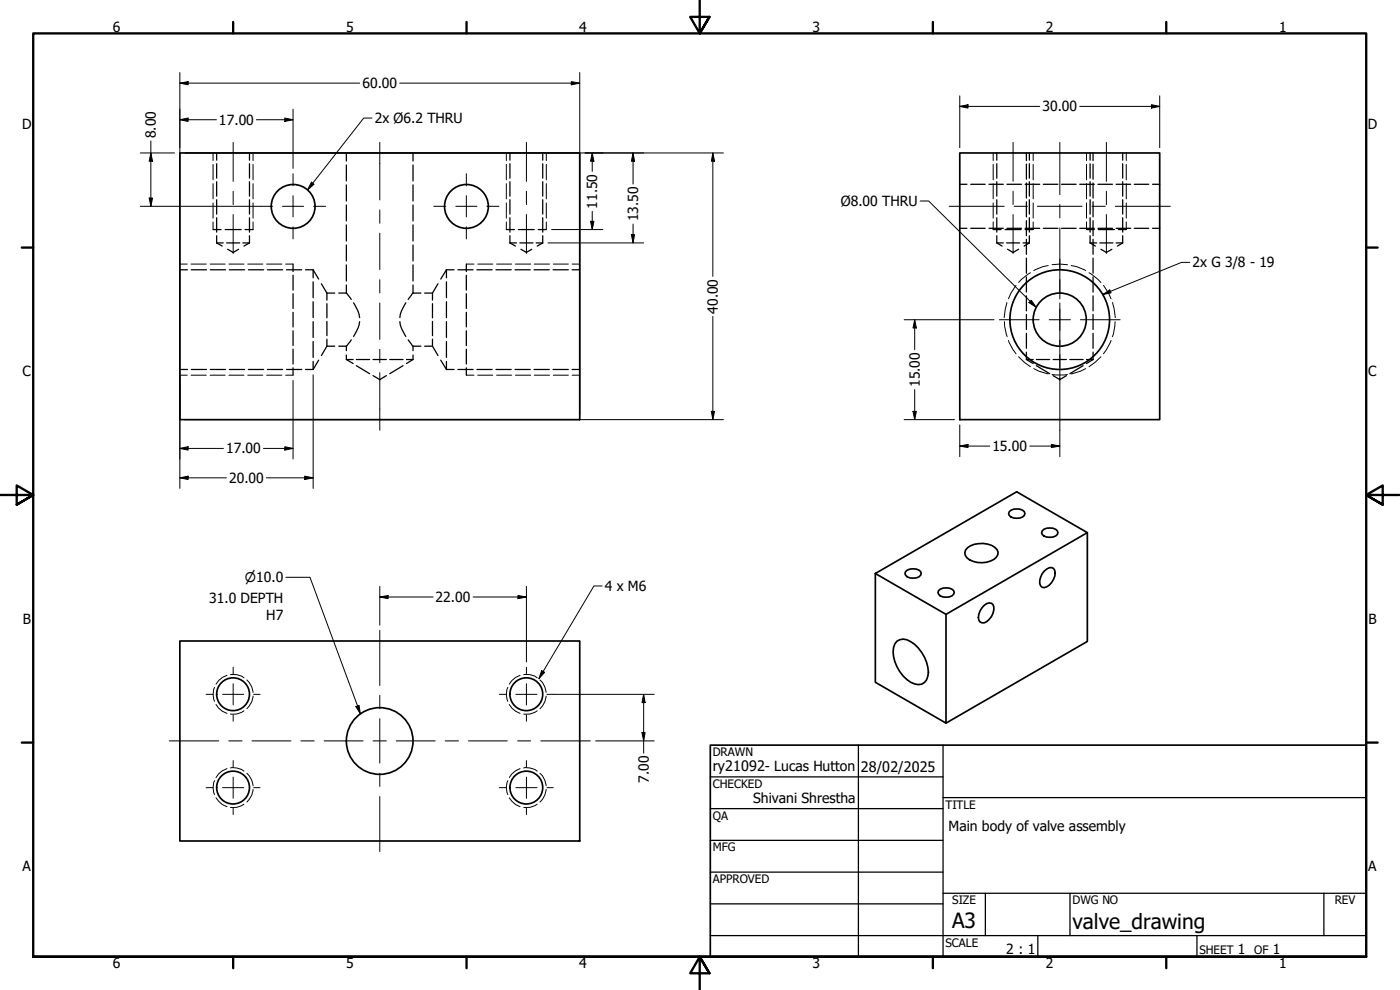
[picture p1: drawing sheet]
<svg xmlns="http://www.w3.org/2000/svg" width="420mm" height="297mm" viewBox="0 0 420 297" stroke-linecap="round" stroke-linejoin="round" font-family="sans-serif">
<!-- layer: Hidden (ANSI) -->
<g fill="none" stroke="#000" stroke-width=".38">
<path d="M65 45.9v2.2M65 49.1v4.4M65 54.5v4.4M65 59.9v4.3M74.9 45.9v2.2M74.9 49.1v4.4M74.9 54.5v4.4M74.9 59.9v4.3M103.9 45.9v2.4M103.9 49.5v4.8M103.9 55.5v4.8M124 45.9v2.4"/>
<path d="M124 49.5v4.8M124 55.5v4.8M153 45.9v2.2M153 49.1v4.4M153 54.5v4.4M153 59.9v4.3M162.9 45.9v2.2M162.9 49.1v4.4M162.9 54.5v4.4M162.9 59.9v4.3M288 55.3h2.2M291.3 55.3h4.4"/>
<path d="M296.8 55.3h4.3M299.1 45.9v2.2M299.1 49.1v4.4M299.1 54.5v4.4M299.1 59.9v4.3M302.2 55.3h4.4M307.7 55.3h4.3M308 45.9v2.3M308 49.3v4.5M308 54.9v4.5M308.9 45.9v2.2M308.9 49.1v4.4"/>
<path d="M308.9 54.5v4.4M308.9 59.9v4.3M313.1 55.3h4.4M318.6 55.3h4.4M324 55.3h4.4M327.2 45.9v2.2M327.2 49.1v4.4M327.2 54.5v4.4M327.2 59.9v4.3M328 45.9v2.3M328 49.3v4.5M328 54.9v4.5"/>
<path d="M329.5 55.3h4.4M335 55.3h4.3M336.9 45.9v2.2M336.9 49.1v4.4M336.9 54.5v4.4M336.9 59.9v4.3M340.4 55.3h4.3M345.9 55.3h2.1M63.9 68.9h2.5M65 72.9h2M65 72.9l1.7 .9M65 65.3v4.3"/>
<path d="M65 70.7v2.2M67.6 68.9h4.8M68 72.9h3.9M68.3 74.8l1.7 .9 1.6-.9M72.9 72.9h2M73.5 68.9h2.4M74.9 72.9l-1.7 .9M74.9 65.3v4.3M74.9 70.7v2.2M87.9 79.2v2.3M103.9 61.5v4.8M103.9 67.5v4.8"/>
<path d="M103.9 73.5v4.8M103.9 79.5v4.8M124 61.5v4.8M124 67.5v4.8M124 73.5v4.8M124 79.5v4.8M140 79.2v2.3M152 68.9h2.4M153 72.9h2M153 72.9l1.7 .9M153 65.3v4.3M153 70.7v2.2"/>
<path d="M155.6 68.9h4.7M156 72.9h4M156.3 74.8l1.7 .9 1.6-.9M160.9 72.9h2M161.5 68.9h2.5M162.9 72.9l-1.7 .9M162.9 65.3v4.3M162.9 70.7v2.2M288 68.5h2.2M291.3 68.5h4.4M296.8 68.5h4.3M298.1 68.9h2.3"/>
<path d="M299.1 72.9h2M299.1 72.9l1.6 .9M299.1 65.3v4.3M299.1 70.7v2.2M301.6 68.9h4.9M302.1 72.9h3.9M302.2 68.5h4.4M302.4 74.8l1.6 .9 1.7-.9M307 72.9h1.9M307.7 68.9h2.4M307.7 68.5h4.3M308 60.6v4.5"/>
<path d="M308 66.2v4.5M308 71.8v4.5M308 77.5v4.5M308.9 72.9l-1.6 .9M308.9 65.3v4.3M308.9 70.7v2.2M313.1 68.5h4.4M318.6 68.5h4.4M324 68.5h4.4M326.1 68.9h2.3M327.2 72.9h1.9M327.2 72.9l1.5 .9"/>
<path d="M327.2 65.3v4.3M327.2 70.7v2.2M328 60.6v4.5M328 66.2v4.5M328 71.8v4.5M328 77.5v4.5M329.5 68.5h4.4M329.6 68.9h4.9M330.1 72.9h3.9M330.4 74.8l1.6 .9 1.7-.9M335 72.9h1.9M335 68.5h4.3"/>
<path d="M335.7 68.9h2.3M336.9 72.9l-1.6 .9M336.9 65.3v4.3M336.9 70.7v2.2M340.4 68.5h4.3M345.9 68.5h2.1M54 80.9h2.3M57.4 80.9h4.6M63.1 80.9h4.6M68.8 80.9h4.6M74.5 80.9h4.6M80.3 80.9h4.5"/>
<path d="M86 80.9h4.6M87.9 82.6v4.4M87.9 88.1v4.5M87.9 93.7v4.4M87.9 99.2v4.5M91.7 80.9h2.3M94 80.9v2.5M94 84.6v4.7M94 90.5v4.8M94 96.5v4.8M94 80.9l1.6 2.8M96.5 85.1l1.6 2.8"/>
<path d="M98.1 87.9v2.1M98.1 91.1v4.3M98.1 96.4v4.3M98.1 87.9h2.4M101.7 87.9h2.2M103.9 87.9l1.5 1.9M103.9 85.5v2.4M106.1 90.9l1.4 2.6 .4 1.8M107.9 96.5l-.4 1.8-1.4 2.7M120 96.5l.4 1.8 1.4 2.7M121.8 90.9l-1.4 2.6-.4 1.8M124 87.9l-1.5 1.9"/>
<path d="M124 87.9h2.3M124 85.5v2.4M127.4 87.9h2.4M129.8 87.9v2.1M129.8 91.1v4.3M129.8 96.4v4.3M131.4 85.1l-1.6 2.8M134 80.9h2.3M134 80.9v2.5M134 84.6v4.7M134 90.5v4.8M134 96.5v4.8"/>
<path d="M134 80.9l-1.7 2.8M137.4 80.9h4.6M140 82.6v4.4M140 88.1v4.5M140 93.7v4.4M140 99.2v4.5M143.1 80.9h4.6M148.8 80.9h4.6M154.6 80.9h4.5M160.3 80.9h4.5M166 80.9h4.6M171.7 80.9h2.3"/>
<path d="M308 83.1v4.5M308 88.8v4.5M308 94.3v4.6M308 100v4.5M328 83.1v4.5M328 88.8v4.5M328 94.3v4.6M328 100v4.5M54 110.9h2.3M57.4 110.9h4.6M63.1 110.9h4.6M68.8 110.9h4.6"/>
<path d="M74.5 110.9h4.6M80.3 110.9h4.5M86 110.9h4.6M87.9 104.8v4.4M87.9 110.3v2.3M91.7 110.9h2.3M94 102.5v4.7M94 108.4v2.5M95.6 108.1l-1.6 2.8M98.1 101.8v2.1M98.1 103.9h2.4M98.1 103.9l-1.6 2.8"/>
<path d="M101.7 103.9h2.2M103.9 107.9h2.1M103.9 107.9l2.1 1.2M103.9 103.9v1.3M103.9 106.5v1.4M105.4 102l-1.5 1.9M106.9 107.9h4M106.9 109.7l4 2.4M112 107.9h4M112 112.7l2 1.2 2-1.2M117 107.9h4M121 109.7l-4 2.4"/>
<path d="M122 107.9h2M122.5 102l1.5 1.9M124 103.9h2.3M124 107.9l-2 1.2M124 103.9v1.3M124 106.5v1.4M127.4 103.9h2.4M129.8 101.8v2.1M129.8 103.9l1.6 2.8M132.3 108.1l1.7 2.8M134 110.9h2.3M134 102.5v4.7"/>
<path d="M134 108.4v2.5M137.4 110.9h4.6M140 104.8v4.4M140 110.3v2.3M143.1 110.9h4.6M148.8 110.9h4.6M154.6 110.9h4.5M160.3 110.9h4.5M166 110.9h4.6M171.7 110.9h2.3M308 107.9h2.1M308 107.9l2.1 1.2"/>
<path d="M308 105.6v2.3M311 107.9h4M311 109.7l4 2.4M316 107.9h4M316 112.7l2.1 1.2 1.9-1.2M321.1 107.9h4M325.1 109.7l-4 2.4M326.1 107.9h1.9M328 107.9l-1.9 1.2M328 105.6v2.3"/>
</g>
<!-- layer: Hidden Narrow (ANSI) -->
<g fill="none" stroke="#000" stroke-width=".3">
<path d="M63.9 45.9v2.3M63.9 49.3v4.7M63.9 55.1v4.6M75.9 45.9v2.3M75.9 49.3v4.7M75.9 55.1v4.6M152 45.9v2.3M152 49.3v4.7M152 55.1v4.6M164 45.9v2.3M164 49.3v4.7M164 55.1v4.6"/>
<path d="M298.1 45.9v2.3M298.1 49.3v4.7M298.1 55.1v4.6M310.1 45.9v2.3M310.1 49.3v4.7M310.1 55.1v4.6M326.1 45.9v2.3M326.1 49.3v4.7M326.1 55.1v4.6M338 45.9v2.3M338 49.3v4.7M338 55.1v4.6"/>
<path d="M54 79.2h2.2M57.3 79.2h4.6M63.1 79.2h4.5M63.9 60.9v4.6M63.9 66.6v2.3M68.7 79.2h4.5M74.4 79.2h4.5M75.9 60.9v4.6M75.9 66.6v2.3M80 79.2h4.6M85.7 79.2h2.2M140 79.2h2.2"/>
<path d="M143.4 79.2h4.5M149 79.2h4.5M152 60.9v4.6M152 66.6v2.3M154.7 79.2h4.6M160.3 79.2h4.6M164 60.9v4.6M164 66.6v2.3M166.1 79.2h4.5M171.7 79.2h2.3M298.1 60.9v4.6M298.1 66.6v2.3"/>
<path d="M310.1 60.9v4.6M310.1 66.6v2.3M314.6 79.7l-1.6 .3-2.7 1.2M315.7 79.4l2.4-.2 2.3 .2M321.5 79.7l1.6 .3 2.7 1.2M326.1 60.9v4.6M326.1 66.6v2.3M338 60.9v4.6M338 66.6v2.3M301.4 96.5l.1 1.3 .8 3.2M302.2 90.8l-.8 4.5M304.9 85.6l-1.5 2.3-.8 1.7"/>
<path d="M309.2 81.8l-2.7 2.1-.8 .9M326.8 81.8l2.8 2.1 .8 .9M331.2 85.6l1.5 2.3 .7 1.7M333.9 90.8l.8 4.5M334.6 96.5l-.5 3.8-.3 .7M54 112.6h2.2M57.3 112.6h4.6M63.1 112.6h4.5M68.7 112.6h4.5M74.4 112.6h4.5M80 112.6h4.6M85.7 112.6h2.2"/>
<path d="M140 112.6h2.2M143.4 112.6h4.5M149 112.6h4.5M154.7 112.6h4.6M160.3 112.6h4.6M166.1 112.6h4.5M171.7 112.6h2.3M302.6 102.2l1.4 2.8 .9 1.2M305.7 107l1.8 1.8 1.7 1.2M310.3 110.6l1.5 .8 2.8 .8M315.7 112.4h4.7M325.8 110.6l-1.5 .8-2.8 .8"/>
<path d="M330.4 107l-1.8 1.8-1.8 1.2M333.4 102.2l-1.4 2.8-.8 1.2M64.4 206.2a5.2 5.2 0 0 0 0 4.2M64.8 211.4l.8 1.1 1.1 .9 1.4 .6M68.1 202.6l-1.4 .6-1.1 1-.8 1.1M69.2 202.4a5.2 5.2 0 0 1 4 1M73.2 213.3a5.2 5.2 0 0 1-4 .9M74.1 204a5.6 5.6 0 0 1 1.8 3.8M75.9 208.8a5.6 5.6 0 0 1-1.8 3.8M152.4 206.2a5.2 5.2 0 0 0 0 4.2M152.8 211.4l.8 1.1 1.1 .9 1.4 .6M156.1 202.6l-1.4 .6-1.1 1-.8 1.1"/>
<path d="M157.2 202.4a5.2 5.2 0 0 1 4 1M161.2 213.3a5.2 5.2 0 0 1-4 .9M162.1 204a5.6 5.6 0 0 1 1.8 3.8M163.9 208.8a5.6 5.6 0 0 1-1.8 3.8M64.4 234.2a5.2 5.2 0 0 0 0 4.2M64.8 239.4l1.9 2 1.4 .6M68.1 230.6l-1.4 .7-1.1 .9-.8 1.1M69.2 230.4a5.2 5.2 0 0 1 4 1M74.1 232a5.6 5.6 0 0 1 1.8 3.8M75.9 236.8a5.6 5.6 0 0 1-1.8 3.9M152.4 234.2a5.2 5.2 0 0 0 0 4.2M152.8 239.4l1.9 2 1.4 .6"/>
<path d="M156.1 230.6l-1.4 .7-1.1 .9-.8 1.1M157.2 230.4a5.2 5.2 0 0 1 4 1M162.1 232a5.6 5.6 0 0 1 1.8 3.8M163.9 236.8a5.6 5.6 0 0 1-1.8 3.9M73.2 241.3a5.2 5.2 0 0 1-4 .9M161.2 241.3a5.2 5.2 0 0 1-4 .9"/>
</g>
<!-- layer: Visible (ANSI) -->
<g fill="none" stroke="#000" stroke-width=".51">
<path d="M54 45.9h120v80h-120zM288 45.9h60v80h-60zM302.9 153.5a3.5 3.5 0 0 1 4.5 0l.2 .6a2.07 2.07 0 0 1-2.5 1.4 2.05 2.05 0 0 1-2.4-1.4zM312.8 159.2a3.5 3.5 0 0 1 4.5 0l.2 .6a2.07 2.07 0 0 1-2.5 1.4 2.05 2.05 0 0 1-2.4-1.4zM326.3 159.8v32.7l-42.4 24.5M262.7 172.1l21.2 12.2v32.7l-21.2-12.3v-32.6l42.4-24.5 21.2 12.2-42.4 24.5M271.8 171.5a3.5 3.5 0 0 1 4.5 0l.2 .6a2.86 2.86 0 0 1-4.7 .5l-.2-.5zM281.7 177.2a3.5 3.5 0 0 1 4.5 0l.2 .6a2.86 2.86 0 0 1-4.7 .5l-.2-.5zM290.4 164.3a7 7 0 0 1 8.8 .6 2.03 2.03 0 0 1-.9 2.9 7.3 7.3 0 0 1-8.1-.4 1.96 1.96 0 0 1 .2-3.1zM313.4 171.4a1.87 1.87 0 0 1 3.1-.3 4.7 4.7 0 0 1-3.1 5.2 1.59 1.59 0 0 1-1.4-2.1l.7-2zM54 192.3h120v60h-120zM269.2 192.4a3.4 3.4 0 0 1 4.1 .1 11 11 0 0 1 5.1 10.4 2.87 2.87 0 0 1-3.9 2.3 10.8 10.8 0 0 1-6.3-10.9l.3-1.1z"/>
<path d="M295.4 181.6a1.72 1.72 0 0 1 2.6-.2 4.5 4.5 0 0 1-2.6 5.5 1.41 1.41 0 0 1-1.8-1.6 5.4 5.4 0 0 1 1.8-3.7z"/>
<circle cx="88" cy="61.9" r="6.6"/>
<circle cx="140" cy="61.9" r="6.6"/>
<circle cx="318" cy="95.9" r="8"/>
<circle cx="318" cy="95.9" r="15"/>
<circle cx="69.9" cy="208.3" r="4.9"/>
<circle cx="158" cy="208.3" r="4.9"/>
<circle cx="69.9" cy="236.3" r="4.9"/>
<circle cx="114" cy="222.3" r="10"/>
<circle cx="158" cy="236.3" r="4.9"/>
</g>
<!-- layer: Border (ANSI) -->
<g fill="none" stroke="#000" stroke-width=".7">
<path d="M70 6.6v3.4M140 6.6v3.4M210 0v10l-2.9-4.9h5.8l-2.9 4.9 2.9-4.9M280 6.6v3.4M350 6.6v3.4M6.5 74.3h3.5M410 74.3h3.4M0 148.5h10l-5-2.8v5.7l5-2.9-5 2.9M420 148.5h-10l5-2.8v5.7l-5-2.9 5 2.9M6.5 222.8h3.5M410 222.8h3.4M10 287.1v-277.1h400v277.1h-400h400"/>
<path d="M70 287.1v3.4M140 287.1v3.4M212.9 292l-2.9-4.9 2.9 4.9h-5.8l2.9-4.9v9.9M280 287.1v3.4M350 287.1v3.4"/>
</g>
<!-- layer: Title (ANSI) -->
<g fill="none" stroke="#000" stroke-width=".38">
<path d="M213.2 233.1h69.8M257.6 223.6v63.5M283 239.3h127M283 223.6v63.5M213.2 242.6h69.8M213.2 252.1h69.8M213.2 261.7h69.8M213.2 271.2h69.8M283 268h127M295.7 268v12.7M321.1 268v12.7M397.3 268v12.7"/>
<path d="M213.2 280.7h196.8M311.5 280.7v6.4M359.2 280.7v6.4"/>
</g>
<path d="M213.2 223.6h196.8v63.5h-196.8z" fill="none" stroke="#000" stroke-width=".51"/>
<!-- layer: Center Mark (ANSI) -->
<g fill="none" stroke="#000" stroke-width=".3">
<path d="M87.9 52.1v3.6M87.9 58.7v6.4M140 52.1v3.6M140 58.7v6.4M78.2 61.9h3.6M84.8 61.9h6.3M87.9 68.1v3.6M94.1 61.9h3.6M130.2 61.9h3.6M136.8 61.9h6.3M140 68.1v3.6M146.1 61.9h3.6"/>
<path d="M318.1 77.8v11.9M299.9 95.9h11.9M314.9 95.9h6.3M318.1 92.8v6.3M324.2 95.9h12M318.1 102.1v11.9M61.8 208.3h2M66.8 208.3h6.4M70 200.2v2M70 205.2v6.3M70 214.5v1.9M76.1 208.3h1.9"/>
<path d="M149.9 208.3h1.9M154.8 208.3h6.4M158 200.2v2M158 205.2v6.3M158 214.5v1.9M164.1 208.3h2M61.8 236.3h2M66.8 236.3h6.4M70 228.2v2M70 233.2v6.3M76.1 236.3h1.9M149.9 236.3h1.9"/>
<path d="M154.8 236.3h6.4M158 228.2v2M158 233.2v6.3M164.1 236.3h2M70 242.5v1.9M158 242.5v1.9"/>
</g>
<!-- layer: Centerline (ANSI) -->
<g fill="none" stroke="#000" stroke-width=".3">
<path d="M70 42.7v11.7M70 57.4v4M114 42.7v17.3M158 42.7v11.7M158 57.4v4M304 42.7v11.7M304 57.4v4M318.1 42.7v15.7M332 42.7v11.7M332 57.4v4M70 64.4v11.7M114 63v4"/>
<path d="M114 70v10.9M158 64.4v11.7M284.9 61.9h16.5M304 64.4v11.7M304.4 61.9h4M311.3 61.9h13.4M318.1 61.4v4M318.1 68.4v12.5M327.7 61.9h4M332 64.4v11.7M334.7 61.9h16.5M114 83.9v4"/>
<path d="M114 90.9v10.9M318.1 83.9v4M318.1 90.9v12.5M114 104.8v4M114 111.8v17.3M318.1 106.4v4M318.1 113.4v15.7M114 189.2v16.5M114 208.6v4M114 215.6v13.4M50.8 222.3h14.9M68.6 222.3h4"/>
<path d="M75.6 222.3h11.7M90.3 222.3h4M97.3 222.3h11.7M112 222.3h4M114 232v4M114 239v16.5M118.9 222.3h11.7M133.6 222.3h4M140.6 222.3h11.7M155.3 222.3h4M162.3 222.3h14.9"/>
</g>
<!-- layer: Dimension (ANSI) -->
<g fill="none" stroke="#000" stroke-width=".3">
<path d="M54 24.9l2.5-.4v.9zM54 35.9l2.5-.5v1zM54 24.9h53.9M54 21.8v124.7M54 35.9h11M77 35.9h10.9M85.5 35.4l2.4 .5-2.4 .5zM87.9 32.8v17.7M120 24.9h54M171.4 24.5l2.6 .4-2.6 .5zM174 21.8v102.5M288 31.9l2.5-.5v1z"/>
<path d="M288 28.8v15.5M288 31.9h24M324 31.9h24M345.6 31.4l2.4 .5-2.4 .5zM348 28.8v15.5M42.1 45.9h10.3M44.8 59.4h1l-.5 2.5zM45.3 45.9l.5 2.5h-1zM45.3 42.3v19.6M55.6 45.9h14.2M70 45.9h43.9M114 45.9h43.9"/>
<path d="M158.1 45.9h59M177.7 45.9l.5 2.5h-1zM177.7 45.9v5.5M190 45.9l.4 2.5h-.9zM190 45.9v9.3M213.9 45.9l.5 2.5h-.9zM213.9 45.9v37M42.1 61.9h27.7M70 61.9h8.2M164.5 72.9h28.7M165.5 68.9h15.4M177.2 66.4h1l-.5 2.5z"/>
<path d="M177.7 63.4v5.5M189.5 70.4h.9l-.4 2.5zM190 67.2v5.7M213.9 94.9v31M271.3 95.9h27M274.5 95.9l.5 2.5h-1zM274.5 95.9v9M87.9 114.2v23.5M94 112.4v34.1M274.5 116.9v9M54 134.5l2.5-.5v1.1zM54 134.5h13.1"/>
<path d="M55.6 125.9h58.3M79.1 134.5h8.8M85.5 134l2.4 .5-2.4 .6zM114 125.9h103.1M213.5 123.4h.9l-.5 2.5zM271.3 125.9h15.1M274 123.4h1l-.5 2.5zM288 133.8l2.5-.5v1zM288 133.8h9.1M288 127.5v9.5M309.1 133.8h9M315.5 133.3l2.6 .5-2.6 .5z"/>
<path d="M318.1 129.1v7.9M54 143.4l2.5-.5v1zM54 143.4h13.9M79.9 143.4h14.1M91.4 142.9l2.6 .5-2.6 .5zM114 179.1l2.5-.4v.9zM114 179.1h16M114 175.9v11.7M142 179.1h16M155.4 178.7l2.6 .4-2.6 .5zM158 175.9v22.7M166.1 208.3h30.2"/>
<path d="M192.7 219.8h.9l-.4 2.5zM193.2 208.3l.4 2.5h-.9zM193.2 208.3v17.7M178.8 222.3h17.5"/>
</g>
<g fill="#000">
<path d="M54 24.9l2.5-.4v.9zM54 35.9l2.5-.5v1zM85.5 35.4l2.4 .5-2.4 .5zM171.4 24.5l2.6 .4-2.6 .5zM288 31.9l2.5-.5v1zM345.6 31.4l2.4 .5-2.4 .5zM44.8 59.4h1l-.5 2.5zM45.3 45.9l.5 2.5h-1zM177.7 45.9l.5 2.5h-1zM190 45.9l.4 2.5h-.9zM213.9 45.9l.5 2.5h-.9zM177.2 66.4h1l-.5 2.5z"/>
<path d="M189.5 70.4h.9l-.4 2.5zM274.5 95.9l.5 2.5h-1zM54 134.5l2.5-.5v1.1zM85.5 134l2.4 .5-2.4 .6zM213.5 123.4h.9l-.5 2.5zM274 123.4h1l-.5 2.5zM288 133.8l2.5-.5v1zM315.5 133.3l2.6 .5-2.6 .5zM54 143.4l2.5-.5v1zM91.4 142.9l2.6 .5-2.6 .5zM114 179.1l2.5-.4v.9zM155.4 178.7l2.6 .4-2.6 .5z"/>
<path d="M192.7 219.8h.9l-.4 2.5zM193.2 208.3l.4 2.5h-.9z"/>
</g>
<!-- layer: Symbol (ANSI) -->
<path d="M111.6 35.4h-2.4l-16.9 21.5M93.5 54.7l.7 .6-1.9 1.6zM276.2 60.3h2.5l32.3 31.9M357.1 78.7h-2.5l-23.6 9.7M309.5 90.1l1.5 2.1-2.2-1.4zM331 88.4l2.1-1.4 .3 .9zM85.8 173.2h7.2l15.1 41M180.7 175.8h-2.5l-16.5 27.8M106.8 212l1-.4 .3 2.6zM162.6 201.2l.8 .5-1.7 1.9z" fill="none" stroke="#000" stroke-width=".3"/>
<path d="M93.5 54.7l.7 .6-1.9 1.6zM309.5 90.1l1.5 2.1-2.2-1.4zM331 88.4l2.1-1.4 .3 .9zM106.8 212l1-.4 .3 2.6zM162.6 201.2l.8 .5-1.7 1.9z" fill="#000"/>
<g font-size="6.3">
<text x="285.8" y="278.6">A3</text>
<text x="321.9" y="278.6">valve_drawing</text>
</g>
<g font-size="4.3">
<text x="213.9" y="231.4">ry21092- Lucas Hutton</text>
<text x="258.4" y="231.6">28/02/2025</text>
</g>
<g font-size="4.2">
<text x="33.8" y="9.6">6</text>
<text x="103.9" y="9.6">5</text>
<text x="173.9" y="9.6">4</text>
<text x="243.8" y="9.6">3</text>
<text x="313.9" y="9.6">2</text>
<text x="383.9" y="9.6">1</text>
<text x="108.8" y="26.5">60.00</text>
<text x="312.9" y="33.5">30.00</text>
<text x="6.7" y="38.7">D</text>
<text x="46.8" y="41.5" transform="rotate(-90 46.8 41.5)">8.00</text>
<text x="65.7" y="37.5">17.00</text>
<text x="112.5" y="36.9">2x Ø6.2 THRU</text>
<text x="410.5" y="38.7">D</text>
<text x="179.3" y="62.6" transform="rotate(-90 179.3 62.6)">11.50</text>
<text x="252.3" y="61.8">Ø8.00 THRU</text>
<text x="191.5" y="66.4" transform="rotate(-90 191.5 66.4)">13.50</text>
<text x="357.9" y="80">2x G 3/8 - 19</text>
<text x="215.5" y="94.2" transform="rotate(-90 215.5 94.2)">40.00</text>
<text x="6.8" y="113">C</text>
<text x="410.7" y="113">C</text>
<text x="276" y="116.1" transform="rotate(-90 276 116.1)">15.00</text>
<text x="67.9" y="136.1">17.00</text>
<text x="297.8" y="135.3">15.00</text>
<text x="68.8" y="144.9">20.00</text>
<text x="181.5" y="177.3">4 x M6</text>
<text x="62.8" y="181">31.0 DEPTH</text>
<text x="130.7" y="180.6">22.00</text>
<text x="6.9" y="187.2">B</text>
<text x="79.9" y="186">H7</text>
<text x="410.7" y="187.2">B</text>
<text x="194.7" y="234.9" transform="rotate(-90 194.7 234.9)">7.00</text>
<text x="226.1" y="240.9">Shivani Shrestha</text>
<text x="284.7" y="249.4">Main body of valve assembly</text>
<text x="6.8" y="261.4">A</text>
<text x="410.7" y="261.4">A</text>
<text x="302" y="286.3">2 : 1</text>
<text x="371.5" y="286.2">1</text>
<text x="382" y="286.2">1</text>
<text x="33.8" y="290.5">6</text>
<text x="103.9" y="290.5">5</text>
<text x="173.9" y="290.5">4</text>
<text x="243.8" y="290.5">3</text>
<text x="313.9" y="290.5">2</text>
<text x="383.9" y="290.5">1</text>
</g>
<text font-size="3.9" x="73.5" y="174.7">⌀10.0</text>
<g font-size="3.5">
<text x="213.9" y="226.9">DRAWN</text>
<text x="213.9" y="236.4">CHECKED</text>
<text x="213.9" y="245.9">QA</text>
<text x="283.8" y="242.6">TITLE</text>
<text x="213.9" y="255.4">MFG</text>
<text x="213.9" y="265">APPROVED</text>
<text x="285.8" y="271.3">SIZE</text>
<text x="321.9" y="271.3">DWG NO</text>
<text x="400.6" y="271.3">REV</text>
<text x="283.8" y="284">SCALE</text>
<text x="360" y="286.2">SHEET</text>
<text x="376.4" y="286.2">OF</text>
</g>
</svg>
